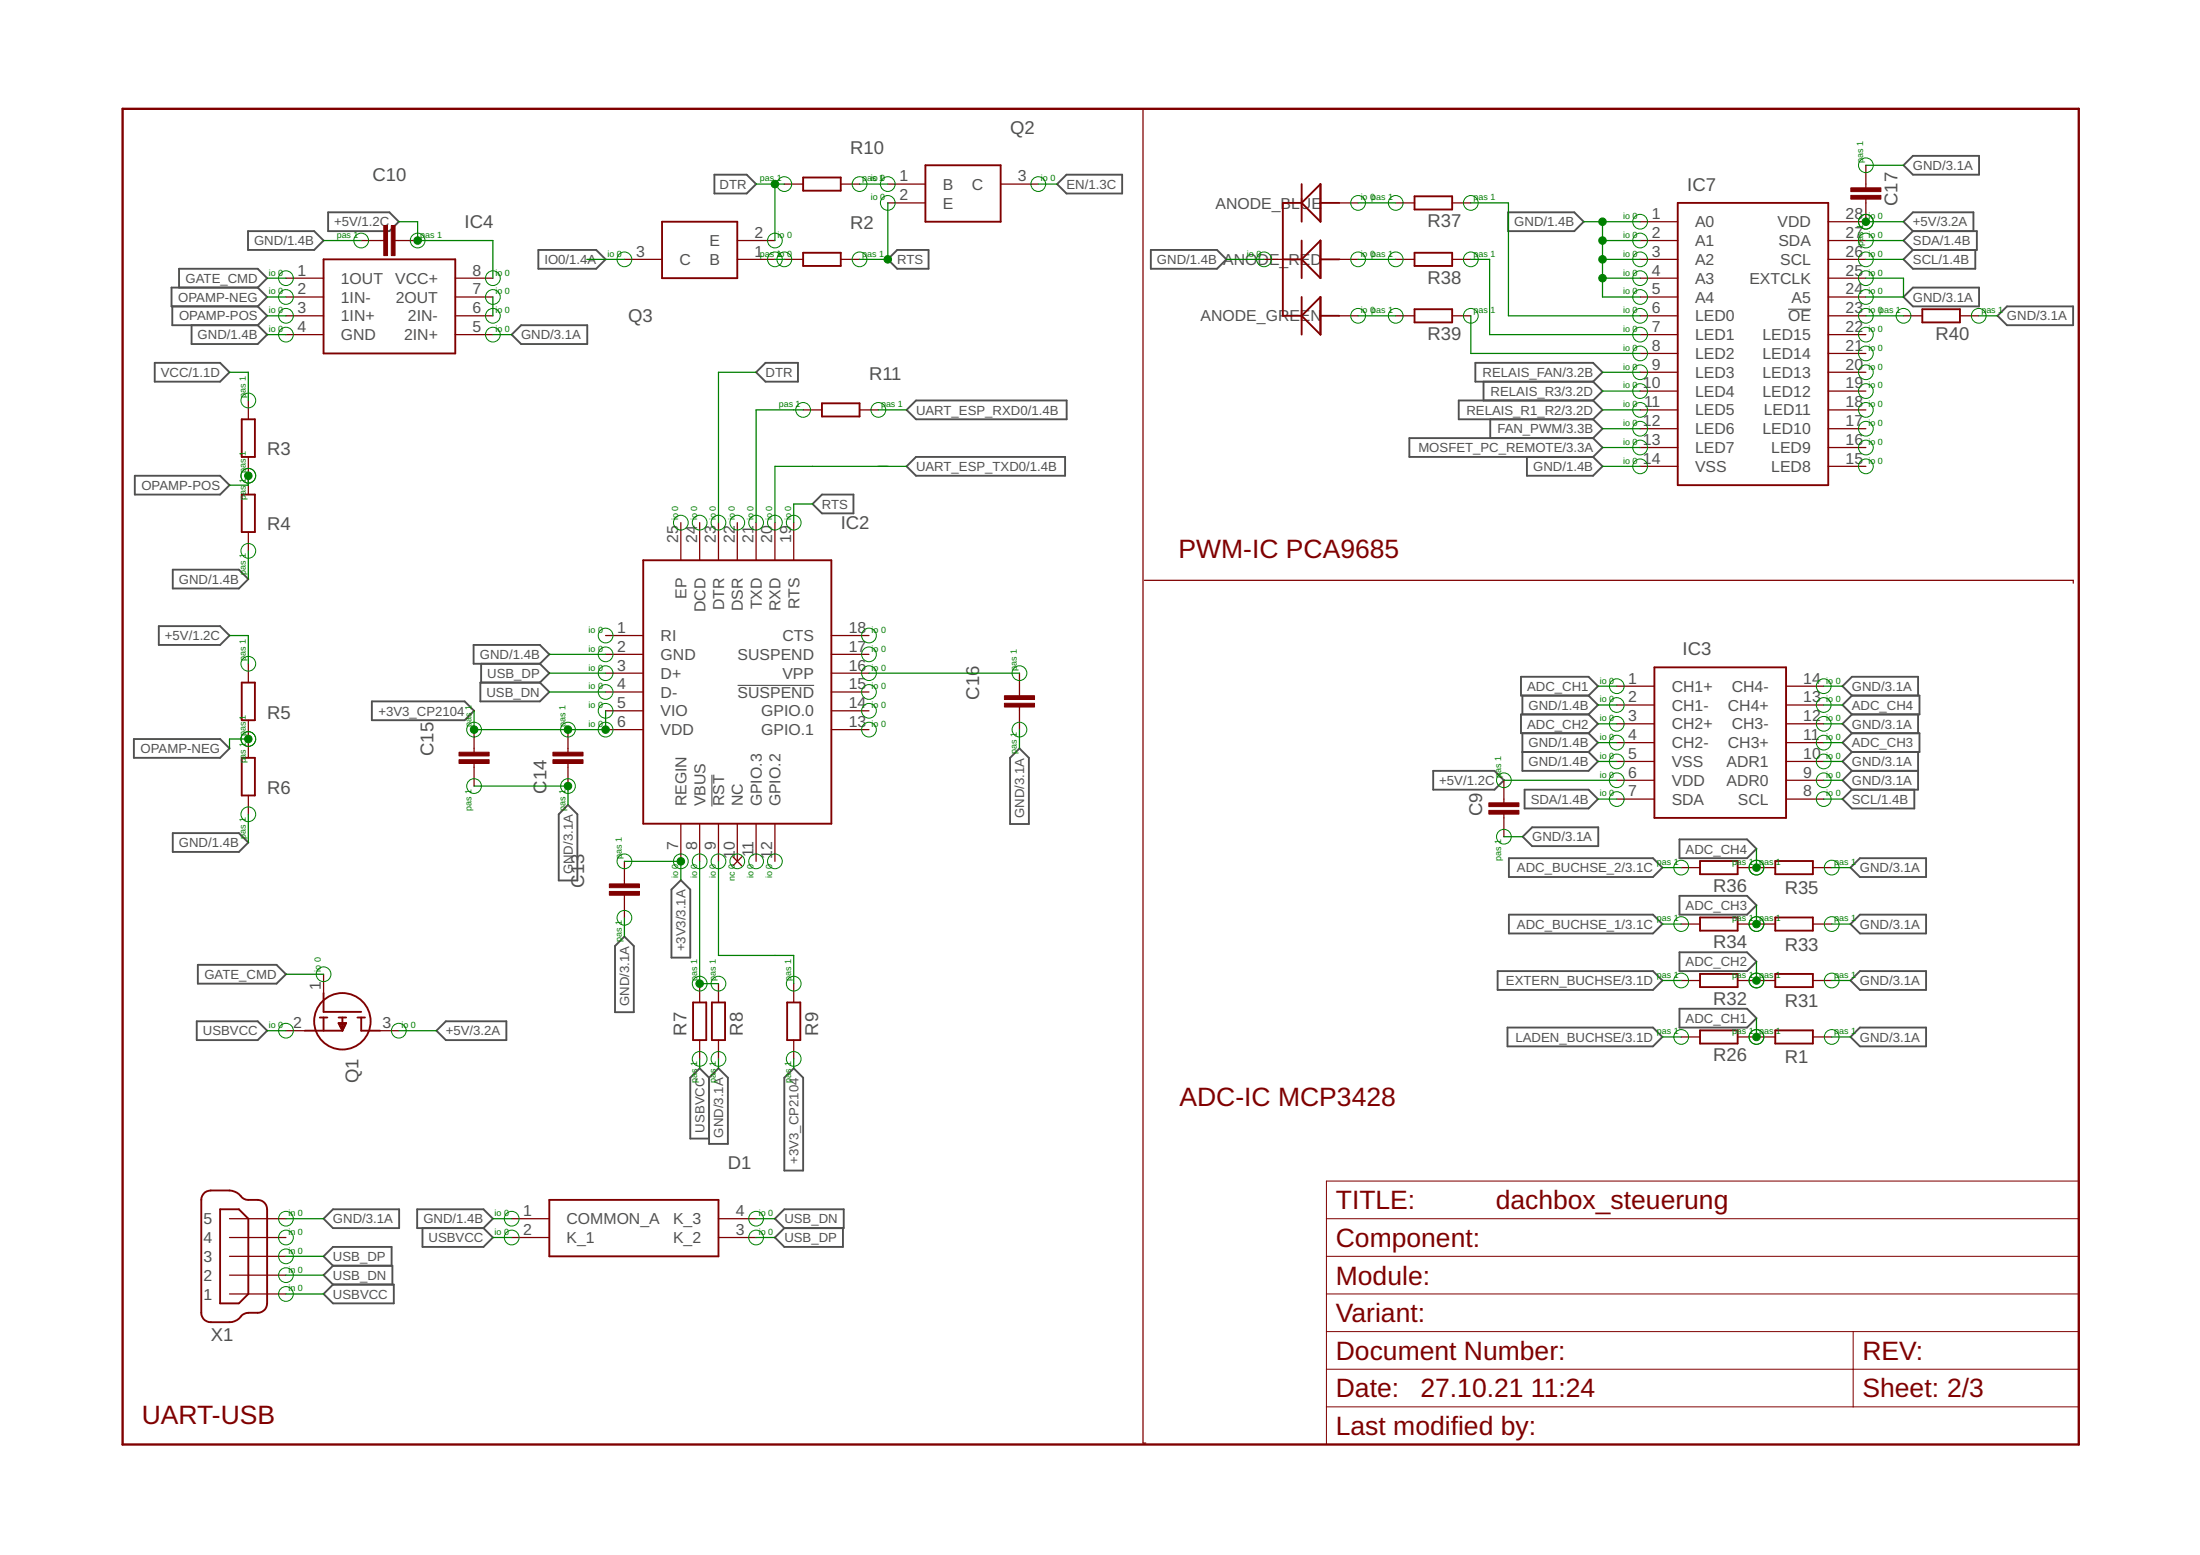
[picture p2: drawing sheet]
<svg xmlns="http://www.w3.org/2000/svg" width="297mm" height="210mm" viewBox="0 0 297 210" stroke-linecap="round" stroke-linejoin="round" font-family="sans-serif">
<path d="M241.4 41.7h3.1M99.6 92.5h10.3M96.1 104.6v4.3" fill="none" stroke="#505050" stroke-width=".15"/>
<g fill="none" stroke="#505050" stroke-width=".25">
<path d="M24.2 38.8v-2.5h10.6l1.3 1.2-1.3 1.3M33.5 31.2h8.9l1.3 1.3-1.3 1.2h-8.9zM34.8 38.8l1.3 1.3-1.3 1.3M34.8 38.8h-11.6v2.6h11.6M44.3 28.7h8.3l1.2 1.2-1.2 1.3h-8.3zM72.7 33.7h7.8l1.3 1.3-1.3 1.3h-7.8zM96.5 23.6h4.3l1.3 1.2-1.3 1.3h-4.3zM121.1 33.7h4.3v2.6h-4.3l-1.2-1.3zM144 23.6h7.5v2.5h-7.5l-1.3-1.3zM155.4 33.7h8.9l1.3 1.3-1.3 1.3h-8.9zM203.6 28.7h9l1.2 1.2-1.2 1.3h-9zM257 22.3l1.3-1.3h8.9v2.6h-8.9z"/>
<path d="M258.3 31.2h8.6v2.5h-8.6M258.3 33.7l-1.3 1.3 1.3 1.3h8.4v-2.6M258.3 31.2l-1.3-1.3 1.3-1.2h8.1v2.5M258.3 31.2l-1.3 1.3 1.3 1.2M20.9 49h8.8l1.3 1.2-1.3 1.3h-8.8zM23.3 41.4v2.5h11.5M25.9 43.9v2.5h8.9l1.3-1.2-1.3-1.3M34.8 41.4l1.3 1.2-1.3 1.3M69.1 45.2l1.3-1.3h8.9v2.5h-8.9zM102.1 50.2l1.3-1.2h4.3v2.5h-4.3zM122.4 55.3l1.3-1.2h20.3v2.5h-20.3zM199.2 49h15.9l1.3 1.2-1.3 1.3h-15.9z"/>
<path d="M200.3 51.5v2.6M201.2 56.6v2.5M215.1 59.1h-24.8v2.6h24.8M215.1 54.1h-18.1v2.5h18.1M215.1 51.5l1.3 1.3-1.3 1.3M215.1 56.6l1.3 1.3-1.3 1.2M215.1 54.1l1.3 1.2-1.3 1.3M215.1 59.1l1.3 1.3-1.3 1.3M257 40.1l1.3-1.3h8.9v2.6h-8.9zM269.7 42.6l1.3-1.2h8.9v2.5h-8.9zM18.2 64.2h11.5l1.3 1.3-1.3 1.3h-11.5zM23.3 76.9h9l1.2 1.3-1.2 1.2h-9z"/>
<path d="M111 66.8h4.2v2.5h-4.2l-1.3-1.3zM122.4 62.9l1.3-1.2h20.1v2.5h-20.1zM206.2 61.7v2.5h8.9l1.3-1.3-1.3-1.2M18.1 99.8h11.6l1.3 1.2-1.3 1.3h-11.6zM21.4 84.5h8.3l1.3 1.3-1.3 1.3h-8.3zM50.2 94.7h12.5l1.3 1.2-1.3 1.3h-12.5zM63.9 87.1h9l1.3 1.2-1.3 1.3h-9zM64.9 92.1h8l1.3 1.3-1.3 1.3h-8zM65 89.6v2.5M72.9 89.6l1.3 1.3-1.3 1.2M205.4 91.4h9.1l1.3 1.2-1.3 1.3h-9.1zM205.5 99v5.1h9l1.3-1.3-1.3-1.3"/>
<path d="M205.5 93.9v2.5M214.5 99l1.3 1.2-1.3 1.3M214.5 96.4h-9.1v2.6h9.1M214.5 93.9l1.3 1.3-1.3 1.2M214.5 96.4l1.3 1.3-1.3 1.3M250 99h9.2v2.5h-9.2M250 93.9h9.2v2.5h-9.2M250 93.9l-1.2-1.3 1.2-1.2h9v2.5M250 96.4l-1.2 1.3 1.2 1.3M250 93.9l-1.2 1.3 1.2 1.2M250 99l-1.2 1.2 1.2 1.3M259 96.4v2.6"/>
<path d="M23.3 112.5h9l1.2 1.2-1.2 1.3h-9zM76.7 108.6l1.3 1.3v9h-2.6v-9zM137.6 101l1.3 1.3v8.9h-2.5v-8.9zM193.5 104.1h8.3l1.3 1.2-1.3 1.3h-8.3zM203.7 115.8h19.5l1.3 1.3-1.3 1.3h-19.5zM205.5 101.5h9M205.6 112.9l1.3-1.2h8.9v2.5h-8.9zM205.8 106.6h8.7l1.3 1.3-1.3 1.2h-8.7zM226.8 113.3h9.1l1.3 1.3-1.3 1.2h-9.1zM249.9 117.1l1.2-1.3h9v2.6h-9zM250 104.1h9M250 101.5l-1.2 1.3 1.2 1.3"/>
<path d="M250 104.1l-1.2 1.2 1.2 1.3M250 106.6l-1.2 1.3 1.2 1.2h8.5v-2.5M259 101.5v5.1h-9M26.6 137.9h8.2l1.3 1.2-1.3 1.3h-8.2zM26.7 130.2h10.6l1.3 1.3-1.3 1.3h-10.6zM58.9 139.1l1.3-1.2h8.2v2.5h-8.2zM84.3 126.4l1.3 1.3v8.9h-2.6v-8.9zM90.7 120.1l1.2-1.3 1.3 1.3v9.2h-2.5zM202.2 131.1h21l1.3 1.3-1.3 1.2h-21zM203.5 138.7h19.7l1.3 1.3-1.3 1.2h-19.7zM203.7 123.5h19.5l1.3 1.2-1.3 1.3h-19.5zM226.8 136.2h9.1l1.3 1.2-1.3 1.3h-9.1z"/>
<path d="M226.8 128.5h9.1l1.3 1.3-1.3 1.3h-9.1zM226.8 120.9h9.1l1.3 1.3-1.3 1.3h-9.1zM249.9 140l1.2-1.3h9v2.5h-9zM249.9 124.7l1.2-1.2h9v2.5h-9zM249.9 132.4l1.2-1.3h9v2.5h-9zM95.7 145.5l1.3-1.3 1.3 1.3v8.9h-2.6zM95.7 145.5l-1.2-1.3-1.3 1.3v8.2h2.5M107.2 144.2l1.2 1.3v12.5h-2.5v-12.5zM43.7 164.5l1.3-1.3h8.9v2.6h-8.9zM43.7 174.7l1.3-1.3h8.2v2.5h-8.2zM45 170.9l-1.3-1.3 1.3-1.3h7.9v2.6M45 170.9h8v2.5"/>
<path d="M45 170.9l-1.3 1.2 1.3 1.3M56.3 163.2h9l1.2 1.3-1.2 1.3h-9zM57 165.8v2.5h8.3l1.2-1.3-1.2-1.2M104.6 164.5l1.3-1.3h8v2.6h-8zM105.9 165.8l-1.3 1.2 1.3 1.3h7.9v-2.5"/>
</g>
<g fill="none" stroke="#800000" stroke-width=".17">
<path d="M154.3 14.6v180.2h.4M38.6 37.5h5.1M48.8 32.5h3M53.3 32.5h3.1M61.5 37.5h5M84.3 35h5.1M99.5 32.5h5.1M99.5 35h5.1M105.9 24.8h2.5M105.9 35h2.5M113.5 24.8h2.6M113.5 35h2.6"/>
<path d="M119.9 24.8h5M119.9 27.4h5M135.1 24.8h5.1M170.7 35h2.5M180.8 27.4h2.6M180.8 35h2.6M188.4 27.4h2.6M188.4 35h2.6M196.1 27.4h2.5M196.1 35h2.5M221.4 37.5h5.1M221.4 32.5h5.1"/>
<path d="M221.4 35h5.1M221.4 29.9h5.1M246.8 37.5h5.1M246.8 32.5h5.1M246.8 35h5.1M251.9 26.9v3h-5.1M251.9 22.3v3.1M33.5 54.1v2.5M38.6 40.1h5.1M38.6 42.6h5.1M38.6 45.2h5.1M61.5 40.1h5"/>
<path d="M61.5 42.6h5M61.5 45.2h5M108.4 55.3h2.6M116.1 55.3h2.5M180.8 42.6h2.6M188.4 42.6h2.6M196.1 42.6h2.5M221.4 40.1h5.1M221.4 42.6h5.1M221.4 45.2h5.1M221.4 55.3h5.1M221.4 47.7h5.1"/>
<path d="M221.4 50.2h5.1M221.4 52.8h5.1M221.4 57.9h5.1M246.8 40.1h5.1M246.8 42.6h5.1M246.8 45.2h5.1M246.8 55.3h5.1M246.8 47.7h5.1M246.8 50.2h5.1M246.8 52.8h5.1M246.8 57.9h5.1M257 42.6h2.5"/>
<path d="M264.6 42.6h2.6M33.5 61.7v5.1M33.5 71.8v2.6M91.9 70.5v5.1M94.5 70.5v5.1M97 70.5v5.1M99.5 70.5v5.1M102.1 70.5v5.1M104.6 70.5v5.1M107.2 70.5v5.1M154.5 78.3h125.4v.4M221.4 60.4h5.1"/>
<path d="M221.4 62.9h5.1M246.8 60.4h5.1M246.8 62.9h5.1M33.5 89.6v2.5M33.5 97.2v5.1M64 98.5v3M76.7 98.5v3M81.8 85.8h5M81.8 88.3h5M81.8 90.9h5M81.8 93.4h5M81.8 95.9h5"/>
<path d="M81.8 98.5h5M112.2 85.8h5.1M112.2 88.3h5.1M112.2 90.9h5.1M112.2 93.4h5.1M112.2 95.9h5.1M112.2 98.5h5.1M137.6 90.9v3M137.6 95.4v3.1M218.3 92.6h5.1M218.3 95.2h5.1M218.3 97.7h5.1"/>
<path d="M241.2 92.6h5M241.2 95.2h5M241.2 97.7h5M33.5 107.4v2.5M64 103.1v3M76.7 103.1v3M84.3 116.3v3M91.9 111.2v5.1M94.5 111.2v5.1M97 111.2v5.1M99 115.7l1.2 1.2M99.5 111.2v5.1"/>
<path d="M100.2 115.7l-1.2 1.2M102.1 111.2v5.1M104.6 111.2v5.1M203.1 105.3v3.1M203.1 109.9v3M218.3 100.2h5.1M218.3 102.8h5.1M218.3 105.3h5.1M218.3 107.9h5.1M227 117.1h2.5M234.6 117.1h5.1M241.2 100.2h5"/>
<path d="M241.2 102.8h5M241.2 105.3h5M241.2 107.9h5M244.8 117.1h2.5M38.6 139.1h2.5M43.7 131.5v2.5M51.3 139.1h2.5M84.3 120.8v3.1M94.5 132.8v2.5M97 132.8v2.5M107.2 132.8v2.5M227 140h2.5"/>
<path d="M227 132.4h2.5M227 124.7h2.5M234.6 140h5.1M234.6 132.4h5.1M234.6 124.7h5.1M244.8 140h2.5M244.8 132.4h2.5M244.8 124.7h2.5M94.5 140.4v2.5M97 140.4v2.5M107.2 140.4v2.5M31 174.7h7.6"/>
<path d="M31 172.1h7.6M31 169.6h7.6M31 167h7.6M31 164.5h7.6M69.1 167h5.1M69.1 164.5h5.1M97 167h5.1M97 164.5h5.1"/>
</g>
<g fill="none" stroke="#800000" stroke-width=".25">
<path d="M43.7 35h17.8v12.7h-17.8zM89.4 29.9h10.1v7.6h-10.1zM108.4 34.1h5.1v1.8h-5.1zM108.4 24h5.1v1.7h-5.1zM124.9 22.3h10.2v7.6h-10.2zM173.2 35h2.5M175.7 27.4l2.6-2.6v5.1zM175.7 35l2.6-2.5v5zM175.7 24.8v5.1M175.7 32.5v5M175.7 27.4h-2.5v15.2h2.5M178.3 35h2.5"/>
<path d="M178.3 27.4h2.5M191 34.1h5.1v1.8h-5.1zM191 26.5h5.1v1.8h-5.1zM226.5 27.4h20.3v38.1h-20.3zM32.6 56.6h1.8v5.1h-1.8zM111 54.4h5.1v1.8h-5.1zM175.7 42.6l2.6-2.5v5.1zM175.7 40.1v5.1M178.3 42.6h2.5M191 41.7h5.1v1.8h-5.1zM259.5 41.7h5.1v1.8h-5.1zM32.6 66.8h1.8v5h-1.8z"/>
<path d="M86.8 75.6h25.4v35.6h-25.4zM32.6 92.1h1.8v5.1h-1.8zM223.4 90.1h17.8v20.3h-17.8zM32.6 102.3h1.8v5.1h-1.8zM229.5 116.2h5.1v1.8h-5.1zM239.7 116.2h5.1v1.8h-5.1zM41.1 139.1h5.1M43.2 137.4h1M43.7 134v2.6h5.1M43.7 137.4v1.7M45.7 137.4h1M45.7 138.1h1l-.5 1z"/>
<path d="M45.8 138.3h.8M45.9 138.6h.6M46.1 138.8h.3M46.2 139h.1M46.2 137.4v1.7M48.3 137.4h1M48.8 137.4v1.7h2.5M93.6 135.3h1.8v5.1h-1.8zM96.1 135.3h1.8v5.1h-1.8zM106.3 135.3h1.8v5.1h-1.8zM229.5 139.1h5.1v1.8h-5.1zM229.5 123.8h5.1v1.8h-5.1z"/>
<path d="M229.5 131.5h5.1v1.7h-5.1zM239.7 139.1h5.1v1.8h-5.1zM239.7 123.8h5.1v1.8h-5.1zM239.7 131.5h5.1v1.7h-5.1zM27.6 161l.8-.3h2.6a2.2 2.2 0 0 1 1.7 1 2.36 2.36 0 0 0 2.1 .3 1.28 1.28 0 0 1 1.3 1.2v12.7a1.25 1.25 0 0 1-1.3 1.3 2.59 2.59 0 0 0-2.1 .3 2.05 2.05 0 0 1-1.7 1h-2.6a1.25 1.25 0 0 1-1.2-1.3v-15.2a1.33 1.33 0 0 1 .4-1zM29.7 163.2h2.6l1.2 1.3v10.2l-1.2 1.2h-2.6zM74.2 162h22.8v7.6h-22.8z"/>
<circle cx="46.2" cy="137.9" r="3.8"/>
</g>
<g fill="#800000" stroke="#800000" stroke-width=".14">
<path d="M52.8 30.4h.5v4.1h-.5z"/>
<path d="M51.8 30.4h.5v4.1h-.5z"/>
<path d="M82.3 119.3h4v.5h-4z"/>
<path d="M82.3 120.3h4v.5h-4z"/>
<path d="M74.7 101.5h4v.5h-4z"/>
<path d="M74.7 102.6h4v.5h-4z"/>
<path d="M62 101.5h4v.5h-4z"/>
<path d="M62 102.6h4v.5h-4z"/>
<path d="M135.6 93.9h4.1v.5h-4.1z"/>
<path d="M135.6 94.9h4.1v.5h-4.1z"/>
<path d="M249.9 25.4h4.1v.5h-4.1z"/>
<path d="M249.9 26.4h4.1v.5h-4.1z"/>
<path d="M201 108.4h4.1v.5h-4.1z"/>
<path d="M201 109.4h4.1v.5h-4.1z"/>
</g>
<path d="M16.6 14.7h264.1v180.3h-264.1z" fill="none" stroke="#800000" stroke-width=".32"/>
<path d="M179.1 159.4h101.6v35.6h-101.6zM179.1 174.7h101.6M179.1 179.7h101.6M179.1 169.6h101.6M179.1 164.5h101.6M250.2 179.7v10.2M179.1 184.8h101.6M179.1 189.9h101.6" fill="none" stroke="#800000" stroke-width=".14"/>
<g fill="none" stroke="#008000" stroke-width=".14">
<circle cx="38.6" cy="37.5" r=".99"/>
<circle cx="48.8" cy="32.5" r=".99"/>
<circle cx="56.4" cy="32.5" r=".99"/>
<circle cx="66.5" cy="37.5" r=".99"/>
<circle cx="84.3" cy="35" r=".99"/>
<circle cx="104.6" cy="32.5" r=".99"/>
<circle cx="104.6" cy="35" r=".99"/>
<circle cx="105.9" cy="24.8" r=".99"/>
<circle cx="105.9" cy="35" r=".99"/>
<circle cx="116.1" cy="24.8" r=".99"/>
<circle cx="116.1" cy="35" r=".99"/>
<circle cx="119.9" cy="27.4" r=".99"/>
<circle cx="119.9" cy="24.8" r=".99"/>
<circle cx="140.2" cy="24.8" r=".99"/>
<circle cx="170.7" cy="35" r=".99"/>
<circle cx="183.4" cy="27.4" r=".99"/>
<circle cx="183.4" cy="35" r=".99"/>
<circle cx="188.4" cy="35" r=".99"/>
<circle cx="188.4" cy="27.4" r=".99"/>
<circle cx="198.6" cy="35" r=".99"/>
<circle cx="198.6" cy="27.4" r=".99"/>
<circle cx="221.4" cy="35" r=".99"/>
<circle cx="221.4" cy="29.9" r=".99"/>
<circle cx="221.4" cy="32.5" r=".99"/>
<circle cx="221.4" cy="37.5" r=".99"/>
<circle cx="251.9" cy="35" r=".99"/>
<circle cx="251.9" cy="29.9" r=".99"/>
<circle cx="251.9" cy="37.5" r=".99"/>
<circle cx="251.9" cy="32.5" r=".99"/>
<circle cx="251.9" cy="22.3" r=".99"/>
<circle cx="33.5" cy="54.1" r=".99"/>
<circle cx="38.6" cy="40.1" r=".99"/>
<circle cx="38.6" cy="42.6" r=".99"/>
<circle cx="38.6" cy="45.2" r=".99"/>
<circle cx="66.5" cy="40.1" r=".99"/>
<circle cx="66.5" cy="42.6" r=".99"/>
<circle cx="66.5" cy="45.2" r=".99"/>
<circle cx="108.4" cy="55.3" r=".99"/>
<circle cx="118.6" cy="55.3" r=".99"/>
<circle cx="183.4" cy="42.6" r=".99"/>
<circle cx="188.4" cy="42.6" r=".99"/>
<circle cx="198.6" cy="42.6" r=".99"/>
<circle cx="221.4" cy="42.6" r=".99"/>
<circle cx="221.4" cy="40.1" r=".99"/>
<circle cx="221.4" cy="47.7" r=".99"/>
<circle cx="221.4" cy="45.2" r=".99"/>
<circle cx="221.4" cy="57.9" r=".99"/>
<circle cx="221.4" cy="50.2" r=".99"/>
<circle cx="221.4" cy="52.8" r=".99"/>
<circle cx="221.4" cy="55.3" r=".99"/>
<circle cx="251.9" cy="40.1" r=".99"/>
<circle cx="251.9" cy="42.6" r=".99"/>
<circle cx="251.9" cy="55.3" r=".99"/>
<circle cx="251.9" cy="45.2" r=".99"/>
<circle cx="251.9" cy="47.7" r=".99"/>
<circle cx="251.9" cy="50.2" r=".99"/>
<circle cx="251.9" cy="57.9" r=".99"/>
<circle cx="251.9" cy="52.8" r=".99"/>
<circle cx="257" cy="42.6" r=".99"/>
<circle cx="267.2" cy="42.6" r=".99"/>
<circle cx="33.5" cy="74.4" r=".99"/>
<circle cx="33.5" cy="64.2" r=".99"/>
<circle cx="91.9" cy="70.5" r=".99"/>
<circle cx="94.5" cy="70.5" r=".99"/>
<circle cx="97" cy="70.5" r=".99"/>
<circle cx="99.5" cy="70.5" r=".99"/>
<circle cx="102.1" cy="70.5" r=".99"/>
<circle cx="104.6" cy="70.5" r=".99"/>
<circle cx="107.2" cy="70.5" r=".99"/>
<circle cx="221.4" cy="60.4" r=".99"/>
<circle cx="221.4" cy="62.9" r=".99"/>
<circle cx="251.9" cy="62.9" r=".99"/>
<circle cx="251.9" cy="60.4" r=".99"/>
<circle cx="33.5" cy="89.6" r=".99"/>
<circle cx="33.5" cy="99.8" r=".99"/>
<circle cx="64" cy="98.5" r=".99"/>
<circle cx="76.7" cy="98.5" r=".99"/>
<circle cx="81.8" cy="90.9" r=".99"/>
<circle cx="81.8" cy="93.4" r=".99"/>
<circle cx="81.8" cy="95.9" r=".99"/>
<circle cx="81.8" cy="88.3" r=".99"/>
<circle cx="81.8" cy="98.5" r=".99"/>
<circle cx="81.8" cy="85.8" r=".99"/>
<circle cx="117.3" cy="93.4" r=".99"/>
<circle cx="117.3" cy="88.3" r=".99"/>
<circle cx="117.3" cy="90.9" r=".99"/>
<circle cx="117.3" cy="95.9" r=".99"/>
<circle cx="117.3" cy="98.5" r=".99"/>
<circle cx="117.3" cy="85.8" r=".99"/>
<circle cx="137.6" cy="98.5" r=".99"/>
<circle cx="137.6" cy="90.9" r=".99"/>
<circle cx="218.3" cy="92.6" r=".99"/>
<circle cx="218.3" cy="97.7" r=".99"/>
<circle cx="218.3" cy="95.2" r=".99"/>
<circle cx="246.2" cy="95.2" r=".99"/>
<circle cx="246.2" cy="92.6" r=".99"/>
<circle cx="246.2" cy="97.7" r=".99"/>
<circle cx="33.5" cy="109.9" r=".99"/>
<circle cx="64" cy="106.1" r=".99"/>
<circle cx="76.7" cy="106.1" r=".99"/>
<circle cx="84.3" cy="116.3" r=".99"/>
<circle cx="91.9" cy="116.3" r=".99"/>
<circle cx="94.5" cy="116.3" r=".99"/>
<circle cx="97" cy="116.3" r=".99"/>
<circle cx="99.5" cy="116.3" r=".99"/>
<circle cx="102.1" cy="116.3" r=".99"/>
<circle cx="104.6" cy="116.3" r=".99"/>
<circle cx="203.1" cy="105.3" r=".99"/>
<circle cx="203.1" cy="112.9" r=".99"/>
<circle cx="218.3" cy="100.2" r=".99"/>
<circle cx="218.3" cy="102.8" r=".99"/>
<circle cx="218.3" cy="105.3" r=".99"/>
<circle cx="218.3" cy="107.9" r=".99"/>
<circle cx="227" cy="117.1" r=".99"/>
<circle cx="237.2" cy="117.1" r=".99"/>
<circle cx="246.2" cy="100.2" r=".99"/>
<circle cx="246.2" cy="105.3" r=".99"/>
<circle cx="246.2" cy="107.9" r=".99"/>
<circle cx="246.2" cy="102.8" r=".99"/>
<circle cx="247.3" cy="117.1" r=".99"/>
<circle cx="38.6" cy="139.1" r=".99"/>
<circle cx="43.7" cy="131.5" r=".99"/>
<circle cx="53.8" cy="139.1" r=".99"/>
<circle cx="84.3" cy="123.9" r=".99"/>
<circle cx="94.5" cy="132.8" r=".99"/>
<circle cx="97" cy="132.8" r=".99"/>
<circle cx="107.2" cy="132.8" r=".99"/>
<circle cx="227" cy="132.4" r=".99"/>
<circle cx="227" cy="124.7" r=".99"/>
<circle cx="227" cy="140" r=".99"/>
<circle cx="237.2" cy="140" r=".99"/>
<circle cx="237.2" cy="132.4" r=".99"/>
<circle cx="237.2" cy="124.7" r=".99"/>
<circle cx="247.3" cy="140" r=".99"/>
<circle cx="247.3" cy="132.4" r=".99"/>
<circle cx="247.3" cy="124.7" r=".99"/>
<circle cx="94.5" cy="142.9" r=".99"/>
<circle cx="97" cy="142.9" r=".99"/>
<circle cx="107.2" cy="142.9" r=".99"/>
<circle cx="38.6" cy="172.1" r=".99"/>
<circle cx="38.6" cy="169.6" r=".99"/>
<circle cx="38.6" cy="167" r=".99"/>
<circle cx="38.6" cy="164.5" r=".99"/>
<circle cx="38.6" cy="174.7" r=".99"/>
<circle cx="69.1" cy="164.5" r=".99"/>
<circle cx="69.1" cy="167" r=".99"/>
<circle cx="102.1" cy="164.5" r=".99"/>
<circle cx="102.1" cy="167" r=".99"/>
</g>
<g fill="none" stroke="#008000" stroke-width=".17">
<path d="M36.1 37.5h2.5M43.7 32.5h5.1M53.8 29.9h2.6v2.6h10.1v5M79.2 35h5.1M102.1 24.8h3.8M104.6 35h1.3M104.6 24.8v7.7M116.1 24.8h3.8M119.9 27.4v7.6h-3.8M140.2 24.8h2.5M165.6 35h5.1M183.4 35h5"/>
<path d="M183.4 27.4h5M198.6 35h2.5v10.2h20.3M198.6 27.4h5.1v15.2h17.7M213.8 29.9h7.6M216.4 32.5h5M216.4 35h5M216.4 29.9v10.2h5M216.4 37.5h5M251.9 32.5h5.1M251.9 35h5.1M251.9 37.5h5.1v2.6h-5.1M251.9 29.9h5.1"/>
<path d="M251.9 22.3h5.1M31 50.2h2.5v3.9M36.1 45.2h2.5M36.1 40.1h2.5M36.1 42.6h2.5M66.5 45.2h2.6M66.5 40.1v2.5M102.1 50.2h-5.1v20.3M108.4 55.3h-6.3v15.2M118.6 55.3h3.8M183.4 42.6h5M198.6 42.6v5.1h22.8"/>
<path d="M216.4 50.2h5M216.4 55.3h5M216.4 52.8h5M216.4 57.9h5M251.9 42.6h5.1M267.2 42.6h2.5M33.5 64.2v1.3h-2.5M33.5 74.4v3.8M109.7 68h-2.5v2.5M122.4 62.9h-17.8v7.6M216.4 62.9h5M216.4 60.4h5"/>
<path d="M31 85.8h2.5v3.8M33.5 99.8h-2.5v1.2M64 95.9v2.6h17.8v-2.6M74.2 88.3h7.6M74.2 90.9h7.6M74.2 93.4h7.6M117.3 90.9h20.3M137.6 98.5v2.5M215.8 95.2h2.5M215.8 92.6h2.5M215.8 97.7h2.5M246.2 95.2h2.6"/>
<path d="M246.2 92.6h2.6M246.2 97.7h2.6M33.5 109.9v3.8M64 106.1h12.7v2.5M84.3 116.3h7.6v2.5M94.5 116.3v16.5h2.5M97 116.3v12.7h10.2v3.8M203.1 105.3h15.2M203.1 112.9h2.5M215.8 102.8h2.5M215.8 100.2h2.5M215.8 107.9h2.5"/>
<path d="M224.5 117.1h2.5M237.2 114.6v2.5M246.2 102.8h2.6M246.2 100.2h2.6M246.2 105.3h2.6M246.2 107.9h2.6M247.3 117.1h2.6M36.1 139.1h2.5M38.6 131.5h5.1M53.8 139.1h5.1M84.3 123.9v2.5M224.5 140h2.5"/>
<path d="M224.5 132.4h2.5M224.5 124.7h2.5M237.2 122.2v2.5M237.2 129.8v2.6M237.2 137.4v2.6M247.3 140h2.6M247.3 132.4h2.6M247.3 124.7h2.6M94.5 142.9v1.3M97 142.9v1.3M107.2 142.9v1.3M38.6 164.5h5.1"/>
<path d="M38.6 174.7h5.1M38.6 169.6h5.1M38.6 172.1h5.1M66.5 164.5h2.6M66.5 167h2.6M102.1 164.5h2.5M102.1 167h2.5"/>
</g>
<g fill="#008000" stroke="#008000" stroke-width=".14">
<circle cx="76.7" cy="106.1" r=".51"/>
<circle cx="216.4" cy="37.5" r=".51"/>
<circle cx="216.4" cy="35" r=".51"/>
<circle cx="216.4" cy="32.5" r=".51"/>
<circle cx="216.4" cy="29.9" r=".51"/>
<circle cx="56.4" cy="32.5" r=".51"/>
<circle cx="251.9" cy="29.9" r=".51"/>
<circle cx="33.5" cy="64.2" r=".51"/>
<circle cx="33.5" cy="99.8" r=".51"/>
<circle cx="94.5" cy="132.8" r=".51"/>
<circle cx="76.7" cy="98.5" r=".51"/>
<circle cx="64" cy="98.5" r=".51"/>
<circle cx="81.8" cy="98.5" r=".51"/>
<circle cx="104.6" cy="24.8" r=".51"/>
<circle cx="119.9" cy="35" r=".51"/>
<circle cx="91.9" cy="116.3" r=".51"/>
<circle cx="237.2" cy="132.4" r=".51"/>
<circle cx="237.2" cy="117.1" r=".51"/>
<circle cx="237.2" cy="124.7" r=".51"/>
<circle cx="237.2" cy="140" r=".51"/>
</g>
<g font-size="3.6" fill="#800000">
<text x="159.1" y="75.3">PWM-IC PCA9685</text>
<text x="159.2" y="149.3">ADC-IC MCP3428</text>
<text x="180.4" y="163.2">TITLE:</text>
<text x="201.9" y="163.2">dachbox_steuerung</text>
<text x="180.4" y="168.3">Component:</text>
<text x="180.4" y="173.4">Module:</text>
<text x="180.4" y="178.5">Variant:</text>
<text x="180.4" y="183.6">Document Number:</text>
<text x="251.5" y="183.6">REV:</text>
<text x="180.4" y="188.6">Date:</text>
<text x="191.8" y="188.6">27.10.21</text>
<text x="206.7" y="188.6">11:24</text>
<text x="251.5" y="188.6">Sheet: 2/3</text>
<text x="19.1" y="192.3">UART-USB</text>
<text x="180.4" y="193.7">Last modified by:</text>
</g>
<g font-size="2.5" fill="#505050">
<text x="114.8" y="20.8">R10</text>
<text x="136.4" y="18.1">Q2</text>
<text x="50.3" y="24.5">C10</text>
<text x="227.8" y="25.7">IC7</text>
<text x="256.2" y="27.8" transform="rotate(-90 256.2 27.8)">C17</text>
<text x="62.7" y="30.8">IC4</text>
<text x="114.8" y="31">R2</text>
<text x="192.8" y="30.7">R37</text>
<text x="192.8" y="38.3">R38</text>
<text x="84.8" y="43.5">Q3</text>
<text x="192.8" y="45.9">R39</text>
<text x="261.3" y="45.9">R40</text>
<text x="117.3" y="51.3">R11</text>
<text x="36.1" y="61.4">R3</text>
<text x="36.1" y="71.6">R4</text>
<text x="113.5" y="71.4">IC2</text>
<text x="227.2" y="88.4">IC3</text>
<text x="132.2" y="94.4" transform="rotate(-90 132.2 94.4)">C16</text>
<text x="36.1" y="97">R5</text>
<text x="36.1" y="107.2">R6</text>
<text x="58.5" y="102" transform="rotate(-90 58.5 102)">C15</text>
<text x="73.8" y="107.1" transform="rotate(-90 73.8 107.1)">C14</text>
<text x="200.1" y="110.2" transform="rotate(-90 200.1 110.2)">C9</text>
<text x="78.9" y="119.8" transform="rotate(-90 78.9 119.8)">C13</text>
<text x="231.3" y="120.4">R36</text>
<text x="241" y="120.7">R35</text>
<text x="231.3" y="128">R34</text>
<text x="241" y="128.3">R33</text>
<text x="231.3" y="135.6">R32</text>
<text x="241" y="135.9">R31</text>
<text x="92.7" y="139.8" transform="rotate(-90 92.7 139.8)">R7</text>
<text x="100.3" y="139.8" transform="rotate(-90 100.3 139.8)">R8</text>
<text x="110.4" y="139.8" transform="rotate(-90 110.4 139.8)">R9</text>
<text x="231.3" y="143.2">R26</text>
<text x="241" y="143.5">R1</text>
<text x="48.4" y="146.3" transform="rotate(-90 48.4 146.3)">Q1</text>
<text x="98.3" y="157.8">D1</text>
<text x="28.4" y="181">X1</text>
</g>
<g font-size="2.1" fill="#505050">
<text x="121.4" y="24.5">1</text>
<text x="121.4" y="27">2</text>
<text x="127.3" y="25.6">B</text>
<text x="127.3" y="28.2">E</text>
<text x="131.2" y="25.6">C</text>
<text x="137.4" y="24.5">3</text>
<text x="164.1" y="28.2">ANODE_BLUE</text>
<text x="223" y="29.6">1</text>
<text x="249.2" y="29.6">28</text>
<text x="85.9" y="34.7">3</text>
<text x="91.7" y="35.8">C</text>
<text x="95.8" y="35.8">B</text>
<text x="95.8" y="33.2">E</text>
<text x="101.9" y="34.7">1</text>
<text x="101.9" y="32.1">2</text>
<text x="165.2" y="35.8">ANODE_RED</text>
<text x="223" y="32.1">2</text>
<text x="223" y="34.7">3</text>
<text x="228.9" y="30.7">A0</text>
<text x="228.9" y="33.2">A1</text>
<text x="228.9" y="35.8">A2</text>
<text x="240" y="30.7">VDD</text>
<text x="240.1" y="33.2">SDA</text>
<text x="240.4" y="35.8">SCL</text>
<text x="249.2" y="32.1">27</text>
<text x="249.2" y="34.7">26</text>
<text x="40.2" y="37.2">1</text>
<text x="40.2" y="39.7">2</text>
<text x="46" y="38.3">1OUT</text>
<text x="46" y="40.8">1IN-</text>
<text x="53.4" y="38.3">VCC+</text>
<text x="53.4" y="40.8">2OUT</text>
<text x="63.8" y="37.2">8</text>
<text x="63.8" y="39.7">7</text>
<text x="223" y="37.2">4</text>
<text x="223" y="39.7">5</text>
<text x="228.9" y="38.3">A3</text>
<text x="228.9" y="40.8">A4</text>
<text x="236.2" y="38.3">EXTCLK</text>
<text x="241.9" y="40.8">A5</text>
<text x="249.2" y="37.2">25</text>
<text x="249.2" y="39.7">24</text>
<text x="40.2" y="42.3">3</text>
<text x="40.2" y="44.8">4</text>
<text x="46" y="43.4">1IN+</text>
<text x="46" y="45.9">GND</text>
<text x="54.6" y="45.9">2IN+</text>
<text x="55.1" y="43.4">2IN-</text>
<text x="63.8" y="42.3">6</text>
<text x="63.8" y="44.8">5</text>
<text x="162.1" y="43.4">ANODE_GREEN</text>
<text x="223" y="42.3">6</text>
<text x="223" y="44.8">7</text>
<text x="223" y="47.3">8</text>
<text x="228.9" y="43.4">LED0</text>
<text x="228.9" y="45.9">LED1</text>
<text x="238" y="45.9">LED15</text>
<text x="241.4" y="43.4">OE</text>
<text x="249.2" y="42.3">23</text>
<text x="249.2" y="44.8">22</text>
<text x="249.2" y="47.3">21</text>
<text x="221.8" y="52.4">10</text>
<text x="223" y="49.9">9</text>
<text x="228.9" y="48.5">LED2</text>
<text x="228.9" y="51">LED3</text>
<text x="228.9" y="53.5">LED4</text>
<text x="238" y="48.5">LED14</text>
<text x="238" y="51">LED13</text>
<text x="238" y="53.5">LED12</text>
<text x="249.2" y="49.9">20</text>
<text x="249.2" y="52.4">19</text>
<text x="221.8" y="57.5">12</text>
<text x="222" y="55">11</text>
<text x="228.9" y="56.1">LED5</text>
<text x="228.9" y="58.6">LED6</text>
<text x="238" y="58.6">LED10</text>
<text x="238.1" y="56.1">LED11</text>
<text x="249.2" y="55">18</text>
<text x="249.2" y="57.5">17</text>
<text x="221.8" y="60">13</text>
<text x="221.8" y="62.6">14</text>
<text x="228.9" y="61.2">LED7</text>
<text x="228.9" y="63.7">VSS</text>
<text x="239.2" y="61.2">LED9</text>
<text x="239.2" y="63.7">LED8</text>
<text x="249.2" y="60">16</text>
<text x="249.2" y="62.6">15</text>
<text x="91.6" y="73.3" transform="rotate(-90 91.6 73.3)">25</text>
<text x="94.1" y="73.3" transform="rotate(-90 94.1 73.3)">24</text>
<text x="96.7" y="73.3" transform="rotate(-90 96.7 73.3)">23</text>
<text x="99.2" y="73.3" transform="rotate(-90 99.2 73.3)">22</text>
<text x="101.7" y="73.3" transform="rotate(-90 101.7 73.3)">21</text>
<text x="104.3" y="73.3" transform="rotate(-90 104.3 73.3)">20</text>
<text x="106.8" y="73.3" transform="rotate(-90 106.8 73.3)">19</text>
<text x="92.7" y="80.8" transform="rotate(-90 92.7 80.8)">EP</text>
<text x="95.2" y="82.6" transform="rotate(-90 95.2 82.6)">DCD</text>
<text x="97.8" y="82.4" transform="rotate(-90 97.8 82.4)">DTR</text>
<text x="100.3" y="82.5" transform="rotate(-90 100.3 82.5)">DSR</text>
<text x="102.9" y="82.2" transform="rotate(-90 102.9 82.2)">TXD</text>
<text x="105.4" y="82.5" transform="rotate(-90 105.4 82.5)">RXD</text>
<text x="107.9" y="82.2" transform="rotate(-90 107.9 82.2)">RTS</text>
<text x="83.3" y="85.4">1</text>
<text x="83.3" y="88">2</text>
<text x="89.2" y="86.6">RI</text>
<text x="89.2" y="89.1">GND</text>
<text x="99.6" y="89.1">SUSPEND</text>
<text x="105.6" y="86.6">CTS</text>
<text x="114.6" y="85.4">18</text>
<text x="114.6" y="88">17</text>
<text x="83.3" y="90.5">3</text>
<text x="83.3" y="93.1">4</text>
<text x="83.3" y="95.6">5</text>
<text x="89.2" y="91.6">D+</text>
<text x="89.2" y="94.2">D-</text>
<text x="99.6" y="94.2">SUSPEND</text>
<text x="105.6" y="91.6">VPP</text>
<text x="114.6" y="90.5">16</text>
<text x="114.6" y="93.1">15</text>
<text x="114.6" y="95.6">14</text>
<text x="219.8" y="92.3">1</text>
<text x="219.8" y="94.8">2</text>
<text x="225.7" y="93.4">CH1+</text>
<text x="225.7" y="95.9">CH1-</text>
<text x="233.3" y="95.9">CH4+</text>
<text x="233.8" y="93.4">CH4-</text>
<text x="243.5" y="92.3">14</text>
<text x="243.5" y="94.8">13</text>
<text x="83.3" y="98.1">6</text>
<text x="89.2" y="96.7">VIO</text>
<text x="89.2" y="99.3">VDD</text>
<text x="102.8" y="96.7">GPIO.0</text>
<text x="102.8" y="99.3">GPIO.1</text>
<text x="114.6" y="98.1">13</text>
<text x="219.8" y="97.4">3</text>
<text x="219.8" y="99.9">4</text>
<text x="225.7" y="98.5">CH2+</text>
<text x="225.7" y="101">CH2-</text>
<text x="233.3" y="101">CH3+</text>
<text x="233.8" y="98.5">CH3-</text>
<text x="243.5" y="97.4">12</text>
<text x="243.5" y="99.9">11</text>
<text x="219.8" y="102.4">5</text>
<text x="219.8" y="105">6</text>
<text x="219.8" y="107.5">7</text>
<text x="225.7" y="103.6">VSS</text>
<text x="225.7" y="106.1">VDD</text>
<text x="233.1" y="103.6">ADR1</text>
<text x="233.1" y="106.1">ADR0</text>
<text x="243.5" y="102.4">10</text>
<text x="243.5" y="105">9</text>
<text x="243.5" y="107.5">8</text>
<text x="92.7" y="108.9" transform="rotate(-90 92.7 108.9)">REGIN</text>
<text x="95.2" y="108.9" transform="rotate(-90 95.2 108.9)">VBUS</text>
<text x="97.8" y="108.9" transform="rotate(-90 97.8 108.9)">RST</text>
<text x="100.3" y="108.9" transform="rotate(-90 100.3 108.9)">NC</text>
<text x="102.9" y="108.9" transform="rotate(-90 102.9 108.9)">GPIO.3</text>
<text x="105.4" y="108.9" transform="rotate(-90 105.4 108.9)">GPIO.2</text>
<text x="225.7" y="108.6">SDA</text>
<text x="234.7" y="108.6">SCL</text>
<text x="91.6" y="114.7" transform="rotate(-90 91.6 114.7)">7</text>
<text x="94.1" y="114.7" transform="rotate(-90 94.1 114.7)">8</text>
<text x="96.7" y="114.7" transform="rotate(-90 96.7 114.7)">9</text>
<text x="99.2" y="115.9" transform="rotate(-90 99.2 115.9)">10</text>
<text x="101.7" y="115.7" transform="rotate(-90 101.7 115.7)">11</text>
<text x="104.3" y="115.9" transform="rotate(-90 104.3 115.9)">12</text>
<text x="43.3" y="133.7" transform="rotate(-90 43.3 133.7)">1</text>
<text x="39.6" y="138.8">2</text>
<text x="51.7" y="138.8">3</text>
<text x="27.5" y="167.8">4</text>
<text x="27.5" y="165.3">5</text>
<text x="70.6" y="164.2">1</text>
<text x="70.6" y="166.7">2</text>
<text x="76.5" y="165.3">COMMON_A</text>
<text x="76.5" y="167.8">K_1</text>
<text x="90.9" y="167.8">K_2</text>
<text x="90.9" y="165.3">K_3</text>
<text x="99.4" y="166.7">3</text>
<text x="99.4" y="164.2">4</text>
<text x="27.5" y="172.9">2</text>
<text x="27.5" y="170.4">3</text>
<text x="27.5" y="175.4">1</text>
</g>
<g font-size="1.8" fill="#505050">
<text x="258.3" y="22.9">GND/3.1A</text>
<text x="97.2" y="25.5">DTR</text>
<text x="144" y="25.5">EN/1.3C</text>
<text x="34.3" y="33.1">GND/1.4B</text>
<text x="45.1" y="30.6">+5V/1.2C</text>
<text x="73.5" y="35.6">IO0/1.4A</text>
<text x="121.1" y="35.6">RTS</text>
<text x="156.2" y="35.6">GND/1.4B</text>
<text x="204.5" y="30.6">GND/1.4B</text>
<text x="258.3" y="30.6">+5V/3.2A</text>
<text x="258.3" y="33.1">SDA/1.4B</text>
<text x="258.3" y="35.6">SCL/1.4B</text>
<text x="24.1" y="40.7">OPAMP-NEG</text>
<text x="25.1" y="38.2">GATE_CMD</text>
<text x="258.3" y="40.7">GND/3.1A</text>
<text x="24.2" y="43.3">OPAMP-POS</text>
<text x="26.7" y="45.8">GND/1.4B</text>
<text x="70.3" y="45.8">GND/3.1A</text>
<text x="271" y="43.3">GND/3.1A</text>
<text x="21.7" y="50.9">VCC/1.1D</text>
<text x="103.4" y="50.9">DTR</text>
<text x="200.2" y="50.9">RELAIS_FAN/3.2B</text>
<text x="201.3" y="53.4">RELAIS_R3/3.2D</text>
<text x="123.7" y="56">UART_ESP_RXD0/1.4B</text>
<text x="198" y="56">RELAIS_R1_R2/3.2D</text>
<text x="202.2" y="58.5">FAN_PWM/3.3B</text>
<text x="123.7" y="63.6">UART_ESP_TXD0/1.4B</text>
<text x="191.5" y="61">MOSFET_PC_REMOTE/3.3A</text>
<text x="207" y="63.6">GND/1.4B</text>
<text x="19.1" y="66.1">OPAMP-POS</text>
<text x="111" y="68.7">RTS</text>
<text x="24.1" y="78.8">GND/1.4B</text>
<text x="22.3" y="86.4">+5V/1.2C</text>
<text x="64.8" y="89">GND/1.4B</text>
<text x="65.7" y="94">USB_DN</text>
<text x="65.8" y="91.5">USB_DP</text>
<text x="206.2" y="93.3">ADC_CH1</text>
<text x="206.4" y="95.8">GND/1.4B</text>
<text x="250" y="93.3">GND/3.1A</text>
<text x="250" y="95.8">ADC_CH4</text>
<text x="19" y="101.7">OPAMP-NEG</text>
<text x="51.1" y="96.6">+3V3_CP2104</text>
<text x="206.2" y="98.3">ADC_CH2</text>
<text x="206.4" y="100.9">GND/1.4B</text>
<text x="250" y="98.3">GND/3.1A</text>
<text x="250" y="100.9">ADC_CH3</text>
<text x="194.3" y="106">+5V/1.2C</text>
<text x="206.4" y="103.4">GND/1.4B</text>
<text x="250" y="103.4">GND/3.1A</text>
<text x="250" y="106">GND/3.1A</text>
<text x="138.3" y="110.4" transform="rotate(-90 138.3 110.4)">GND/3.1A</text>
<text x="206.7" y="108.5">SDA/1.4B</text>
<text x="206.9" y="113.6">GND/3.1A</text>
<text x="250" y="108.5">SCL/1.4B</text>
<text x="24.1" y="114.4">GND/1.4B</text>
<text x="77.3" y="118" transform="rotate(-90 77.3 118)">GND/3.1A</text>
<text x="204.8" y="117.8">ADC_BUCHSE_2/3.1C</text>
<text x="227.6" y="115.2">ADC_CH4</text>
<text x="251.1" y="117.7">GND/3.1A</text>
<text x="204.8" y="125.4">ADC_BUCHSE_1/3.1C</text>
<text x="227.6" y="122.8">ADC_CH3</text>
<text x="251.1" y="125.4">GND/3.1A</text>
<text x="92.6" y="128.4" transform="rotate(-90 92.6 128.4)">+3V3/3.1A</text>
<text x="227.6" y="130.4">ADC_CH2</text>
<text x="27.6" y="132.1">GATE_CMD</text>
<text x="85" y="135.8" transform="rotate(-90 85 135.8)">GND/3.1A</text>
<text x="203.3" y="133">EXTERN_BUCHSE/3.1D</text>
<text x="251.1" y="133">GND/3.1A</text>
<text x="27.4" y="139.8">USBVCC</text>
<text x="60.2" y="139.8">+5V/3.2A</text>
<text x="204.6" y="140.6">LADEN_BUCHSE/3.1D</text>
<text x="227.6" y="138.1">ADC_CH1</text>
<text x="251.1" y="140.6">GND/3.1A</text>
<text x="95.1" y="152.9" transform="rotate(-90 95.1 152.9)">USBVCC</text>
<text x="97.6" y="153.6" transform="rotate(-90 97.6 153.6)">GND/3.1A</text>
<text x="107.8" y="157.1" transform="rotate(-90 107.8 157.1)">+3V3_CP2104</text>
<text x="45" y="165.1">GND/3.1A</text>
<text x="57.2" y="165.2">GND/1.4B</text>
<text x="57.9" y="167.7">USBVCC</text>
<text x="105.9" y="167.7">USB_DP</text>
<text x="105.9" y="165.1">USB_DN</text>
<text x="45" y="170.2">USB_DP</text>
<text x="45" y="172.8">USB_DN</text>
<text x="45" y="175.3">USBVCC</text>
</g>
<g font-size="1.2" fill="#008000">
<text x="251.6" y="22" transform="rotate(-90 251.6 22)">pas 1</text>
<text x="102.6" y="24.5">pas 1</text>
<text x="116.4" y="24.5">paiso10</text>
<text x="117.6" y="27">io 0</text>
<text x="140.5" y="24.5">io 0</text>
<text x="183.7" y="27">io 0pas 1</text>
<text x="199" y="27">pas 1</text>
<text x="219.1" y="29.6">io 0</text>
<text x="252.3" y="29.6">io 0</text>
<text x="45.5" y="32.1">pas 1</text>
<text x="56.7" y="32.1">pas 1</text>
<text x="82" y="34.7">io 0</text>
<text x="102.6" y="34.7">pas 1</text>
<text x="105" y="34.7">io 0</text>
<text x="105" y="32.1">io 0</text>
<text x="116.4" y="34.7">pas 1</text>
<text x="168.4" y="34.7">io 0</text>
<text x="183.7" y="34.7">io 0pas 1</text>
<text x="199" y="34.7">pas 1</text>
<text x="219.1" y="32.1">io 0</text>
<text x="219.1" y="34.7">io 0</text>
<text x="251.6" y="33.2" transform="rotate(-90 251.6 33.2)">pas 1</text>
<text x="252.3" y="32.1">io 0</text>
<text x="252.3" y="34.7">io 0</text>
<text x="36.3" y="37.2">io 0</text>
<text x="36.3" y="39.7">io 0</text>
<text x="66.9" y="37.2">io 0</text>
<text x="66.9" y="39.7">io 0</text>
<text x="219.1" y="37.2">io 0</text>
<text x="219.1" y="39.7">io 0</text>
<text x="252.3" y="37.2">io 0</text>
<text x="252.3" y="39.7">io 0</text>
<text x="36.3" y="42.3">io 0</text>
<text x="36.3" y="44.8">io 0</text>
<text x="66.9" y="42.3">io 0</text>
<text x="66.9" y="44.8">io 0</text>
<text x="183.7" y="42.3">io 0pas 1</text>
<text x="199" y="42.3">pas</text>
<text x="201.2" y="42.3">1</text>
<text x="219.1" y="42.3">io 0</text>
<text x="219.1" y="44.8">io 0</text>
<text x="219.1" y="47.3">io 0</text>
<text x="252.3" y="42.3">io 0pas 1</text>
<text x="252.3" y="44.8">io 0</text>
<text x="252.3" y="47.3">io 0</text>
<text x="267.5" y="42.3">pas 1</text>
<text x="33.2" y="53.7" transform="rotate(-90 33.2 53.7)">pas 1</text>
<text x="219.1" y="49.9">io 0</text>
<text x="219.1" y="52.4">io 0</text>
<text x="252.3" y="49.9">io 0</text>
<text x="252.3" y="52.4">io 0</text>
<text x="105.1" y="55">pas 1</text>
<text x="119" y="55">pas 1</text>
<text x="219.1" y="55">io 0</text>
<text x="219.1" y="57.5">io 0</text>
<text x="252.3" y="55">io 0</text>
<text x="252.3" y="57.5">io 0</text>
<text x="33.2" y="65.2" transform="rotate(-90 33.2 65.2)">1 pas 1</text>
<text x="219.1" y="60">io 0</text>
<text x="219.1" y="62.6">io 0</text>
<text x="252.3" y="60">io 0</text>
<text x="252.3" y="62.6">io 0</text>
<text x="33.2" y="67.5" transform="rotate(-90 33.2 67.5)">pas</text>
<text x="91.6" y="70.2" transform="rotate(-90 91.6 70.2)">io 0</text>
<text x="94.1" y="70.2" transform="rotate(-90 94.1 70.2)">io 0</text>
<text x="96.7" y="70.2" transform="rotate(-90 96.7 70.2)">io 0</text>
<text x="99.2" y="70.2" transform="rotate(-90 99.2 70.2)">io 0</text>
<text x="101.7" y="70.2" transform="rotate(-90 101.7 70.2)">io 0</text>
<text x="104.3" y="70.2" transform="rotate(-90 104.3 70.2)">io 0</text>
<text x="106.8" y="70.2" transform="rotate(-90 106.8 70.2)">io 0</text>
<text x="33.2" y="77.7" transform="rotate(-90 33.2 77.7)">pas 1</text>
<text x="33.2" y="89.2" transform="rotate(-90 33.2 89.2)">pas 1</text>
<text x="79.5" y="85.4">io 0</text>
<text x="79.5" y="88">io 0</text>
<text x="117.7" y="85.4">io 0</text>
<text x="117.7" y="88">io 0</text>
<text x="79.5" y="90.5">io 0</text>
<text x="79.5" y="93.1">io 0</text>
<text x="79.5" y="95.6">io 0</text>
<text x="117.7" y="90.5">io 0</text>
<text x="117.7" y="93.1">io 0</text>
<text x="117.7" y="95.6">io 0</text>
<text x="137.3" y="90.5" transform="rotate(-90 137.3 90.5)">pas 1</text>
<text x="216" y="92.3">io 0</text>
<text x="216" y="94.8">io 0</text>
<text x="246.6" y="92.3">io 0</text>
<text x="246.6" y="94.8">io 0</text>
<text x="33.2" y="99.4" transform="rotate(-90 33.2 99.4)">pas 1</text>
<text x="63.6" y="98.1" transform="rotate(-90 63.6 98.1)">pas 1</text>
<text x="76.3" y="98.1" transform="rotate(-90 76.3 98.1)">pas 1</text>
<text x="79.5" y="98.1">io 0</text>
<text x="117.7" y="98.1">io 0</text>
<text x="137.3" y="101.8" transform="rotate(-90 137.3 101.8)">pas 1</text>
<text x="216" y="97.4">io 0</text>
<text x="216" y="99.9">io 0</text>
<text x="246.6" y="97.4">io 0</text>
<text x="246.6" y="99.9">io 0</text>
<text x="33.2" y="103.1" transform="rotate(-90 33.2 103.1)">pas 1</text>
<text x="202.7" y="105" transform="rotate(-90 202.7 105)">pas 1</text>
<text x="216" y="102.4">io 0</text>
<text x="216" y="105">io 0</text>
<text x="216" y="107.5">io 0</text>
<text x="246.6" y="102.4">io 0</text>
<text x="246.6" y="105">io 0</text>
<text x="246.6" y="107.5">io 0</text>
<text x="33.2" y="113.2" transform="rotate(-90 33.2 113.2)">pas 1</text>
<text x="63.6" y="109.4" transform="rotate(-90 63.6 109.4)">pas 1</text>
<text x="76.3" y="109.4" transform="rotate(-90 76.3 109.4)">pas 1</text>
<text x="84" y="115.9" transform="rotate(-90 84 115.9)">pas 1</text>
<text x="91.6" y="118.6" transform="rotate(-90 91.6 118.6)">io 0</text>
<text x="94.1" y="118.6" transform="rotate(-90 94.1 118.6)">io 0</text>
<text x="96.7" y="118.6" transform="rotate(-90 96.7 118.6)">io 0</text>
<text x="99.2" y="118.9" transform="rotate(-90 99.2 118.9)">nc 0</text>
<text x="101.7" y="118.6" transform="rotate(-90 101.7 118.6)">io 0</text>
<text x="104.3" y="118.6" transform="rotate(-90 104.3 118.6)">io 0</text>
<text x="202.7" y="116.2" transform="rotate(-90 202.7 116.2)">pas 1</text>
<text x="223.7" y="116.8">pas 1</text>
<text x="233.9" y="116.8">pas 1</text>
<text x="237.5" y="116.8">pas 1</text>
<text x="247.7" y="116.8">pas 1</text>
<text x="223.7" y="124.4">pas 1</text>
<text x="233.9" y="124.4">pas 1</text>
<text x="237.5" y="124.4">pas 1</text>
<text x="247.7" y="124.4">pas 1</text>
<text x="43.3" y="131.1" transform="rotate(-90 43.3 131.1)">io 0</text>
<text x="84" y="127.2" transform="rotate(-90 84 127.2)">pas 1</text>
<text x="223.7" y="132">pas 1</text>
<text x="233.9" y="132">pas 1</text>
<text x="237.5" y="132">pas 1</text>
<text x="247.7" y="132">pas 1</text>
<text x="94.1" y="132.4" transform="rotate(-90 94.1 132.4)">pas 1</text>
<text x="96.7" y="132.4" transform="rotate(-90 96.7 132.4)">pas 1</text>
<text x="106.8" y="132.4" transform="rotate(-90 106.8 132.4)">pas 1</text>
<text x="36.3" y="138.8">io 0</text>
<text x="54.2" y="138.8">io 0</text>
<text x="223.7" y="139.6">pas 1</text>
<text x="233.9" y="139.6">pas 1</text>
<text x="237.5" y="139.6">pas 1</text>
<text x="247.7" y="139.6">pas 1</text>
<text x="94.1" y="146.2" transform="rotate(-90 94.1 146.2)">pas 1</text>
<text x="96.7" y="146.2" transform="rotate(-90 96.7 146.2)">pas 1</text>
<text x="106.8" y="146.2" transform="rotate(-90 106.8 146.2)">pas 1</text>
<text x="39" y="166.7">in 0</text>
<text x="39" y="164.2">in 0</text>
<text x="66.8" y="164.2">io 0</text>
<text x="66.8" y="166.7">io 0</text>
<text x="102.4" y="166.7">io 0</text>
<text x="102.4" y="164.2">io 0</text>
<text x="39" y="171.8">in 0</text>
<text x="39" y="169.2">in 0</text>
<text x="39" y="174.3">in 0</text>
</g>
</svg>
